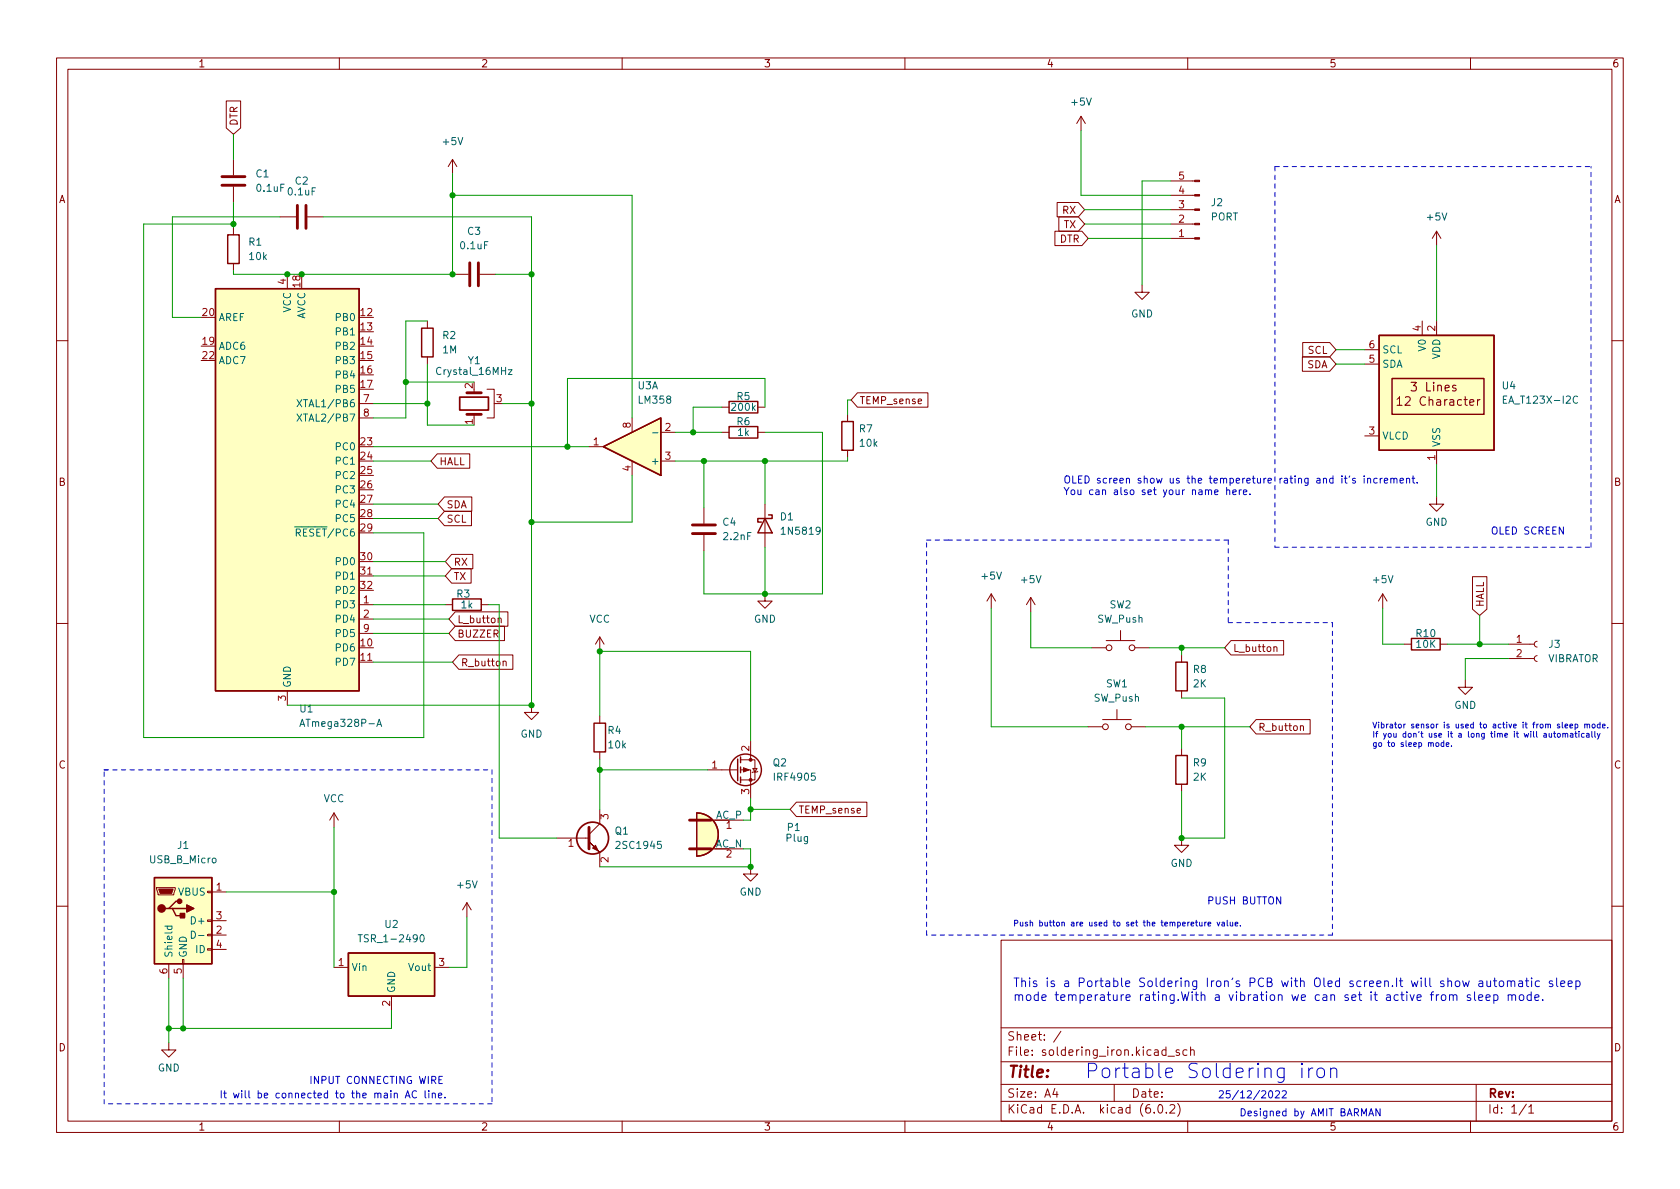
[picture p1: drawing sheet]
<svg xmlns="http://www.w3.org/2000/svg" width="297mm" height="210mm" viewBox="0 0 297 210" stroke-linecap="round" stroke-linejoin="round" font-family="sans-serif">
<g fill="none" stroke="#840000" stroke-width=".18">
<path d="M10 10.2h277v190.1h-277zM12 12.2h273v186.1h-273zM40 17.9h2.5v4.7l-1.2 1.1-1.3-1.1zM60 10.2v2M110 10.2v2M160 10.2v2M210 10.2v2M260 10.2v2M41.3 28.2v2.8M41.3 33v2.8M49.5 38.3h2.8M54.4 38.3h2.7"/>
<path d="M80 28.2l-.8 1.3M80 28.2v2.5M80 28.2l.8 1.3M186.9 35.8h3.8l1.1 1.3-1.1 1.2h-3.8zM187.2 38.3h3.5l1.1 1.3-1.1 1.3h-3.5zM191.1 20.6l-.7 1.2M191.1 20.6v2.5M191.1 20.6l.8 1.2M207 32h4.2M207 34.5h4.2M207 37.1h4.2M207 39.6h4.2"/>
<path d="M41.3 40.3v1.2M41.3 46.6v1.3M50.8 48.5v2.5M75.6 56.8v1.2M80 48.5h2.8M84.8 48.5h2.8M186.5 40.9h4.8l1.1 1.3-1.1 1.2h-4.8zM201.9 50.4v1.3h1.3l-1.3 1.3-1.2-1.3h1.2M207 42.2h4.2M251.5 56.8v2.5M254 40.9l-.8 1.3M254 40.9v2.5"/>
<path d="M254 56.8v2.5M254 40.9l.8 1.3M10 60.2h2M63.5 71.4h2.5M63.5 73.9h2.5M75.6 63.1v1.3M83.8 68.8v.7M83.8 73.3v.6M86.1 68.8h1.3v5.1h-1.3M104.1 79h2.6M111.8 73.9v2.5M116.8 76.4h2.6"/>
<path d="M127.6 76.4h1.3M127.6 72h1.3M134 76.4h1.3M134 72h1.3M149.9 73.3v1.2M149.9 79.6v1.3M151.6 69.5h12.5v2.5h-12.5l-1.1-1.3zM230.3 63.1h4.8l1.1 1.3-1.1 1.3h-4.8zM230.3 60.6h4.8l1.1 1.2-1.1 1.3h-4.8zM241.3 77.1h2.5M241.3 64.4h2.5M241.3 61.8h2.5"/>
<path d="M254 79.6v2.6M285 60.2h2M77.3 80.3h5.8v2.5h-5.8l-1.1-1.3zM78.6 90.4h4.8v2.6h-4.8l-1.1-1.3zM78.6 87.9h4.8v2.5h-4.8l-1.1-1.3zM79.9 98h3.7v2.6h-3.7l-1.2-1.3zM111.8 81.5v2.6M116.8 81.5h2.6M124.5 89.8v2.8M124.5 94.6v2.8M135.3 89.1v7.7M254 87.9v1.2h1.3l-1.3 1.3-1.3-1.3h1.3"/>
<path d="M10 110.2h2M63.5 106.9h2.5M63.5 117.1h2.5M63.5 109.5h2.5M63.5 101.8h2.5M63.5 112h2.5M78.7 106.9h1.3M79.9 100.6h3.4v2.5h-3.4l-1.2-1.3zM80.5 108.2h9.3v2.5h-9.3l-1.1-1.2zM80.5 110.7h8.7v2.6h-8.7l-1.1-1.3zM81.1 115.8h9.6v2.6h-9.6l-1.1-1.3zM85.1 106.9h1.3"/>
<path d="M88.1 109.4l.2-.1h.3v.8M89 117l.1-.1 .3 .1 .1 .8M106 112.6v2.6M106 112.6l-.7 1.3M106 112.6l.8 1.3M135.3 105v1.3h1.2l-1.2 1.3-1.3-1.3h1.3M175.3 105l-.8 1.3M175.3 105v2.6M175.3 105l.7 1.3M182.2 105.7l-.7 1.2M182.2 105.7v2.5M182.2 105.7l.8 1.2"/>
<path d="M193 114.5h2.6M195.6 113.3h5.1M198.1 111.5v1.8M200.7 114.5h2.5M208.9 115.8v1.3M217.6 113.3h9.4v2.5h-9.4l-1.1-1.3zM225.2 114.5l.2-.1h.3l.1 .8M244.5 105l-.8 1.3M244.5 105v2.6M244.5 105l.7 1.3M248.3 113.9h1.3M254.6 113.9h1.3"/>
<path d="M260.3 102h2.6v5.7l-1.3 1.1-1.3-1.1zM266.7 116.5h4.6M266.7 113.9h4.6M271.8 115.9l-.4 .2-.1 .4 .1 .3 .4 .2M271.8 113.4l-.4 .2-.1 .3 .1 .4 .4 .1M285 110.2h2M50.8 122.2v2.5M94 124.7v1.3h1.2l-1.2 1.2-1.3-1.2h1.3M106 126.6v1.3M106 133v1.2M125.1 136.1h5.3M130.9 136.1h1.8v5.1"/>
<path d="M130.9 134.4h2.6v3.5h-2.6M132.7 131.1v3.3M133.1 135.9h.8l-.4 .6zM134 136.4l-.1 .1h-.8l-.1 .1M192.4 128.5h2.5M194.9 127.2h5.1M197.5 125.5v1.7M200 128.5h2.6M208.9 122.2v1.2M208.9 132.3v1.3M208.9 138.7v1.2M222.1 127.2h9.5v2.6h-9.5l-1.1-1.3z"/>
<path d="M229.9 128.5l.2-.2 .3 .1 .1 .8M259.1 120.3v1.2h1.2l-1.2 1.3-1.3-1.3h1.3M27.7 157h3.3v.2l-.3 1h-2.8zM36.7 157.6h.8v.3h-.8zM37.5 157.7h2.5M59.1 143.8l-.8 1.2M59.1 143.8v2.5M59.1 143.8l.7 1.2M82.5 159.6l-.7 1.3M82.5 159.6v2.6M82.5 159.6l.8 1.3M98.4 148.2h5.7"/>
<path d="M105.3 150l.5 .5M106 143.1v2.6l-1.9 1.9M106 150.7v2.6M125.7 150.1h5.7M125.7 145h5.7M132.7 153.3v1.3h1.3l-1.3 1.2-1.3-1.2h1.3M140.8 141.9h12.5v2.5h-12.5l-1.1-1.3zM208.9 148.2v1.3h1.3l-1.3 1.2-1.3-1.2h1.3M10 160.2h2M29.8 170.4v2.6M32.3 169.7h.2v.7h-.2zM32.4 170.4v2.6"/>
<path d="M36.7 167.8h.8v.2h-.8zM36.7 165.2h.8v.3h-.8zM36.7 162.7h.8v.2h-.8zM37.5 165.3h2.5M37.5 162.8h2.5M37.5 167.9h2.5M59.1 171.1h2.5M69.2 176.1v2.6M76.8 171.1h2.6M177 166.3h108v32h-108zM285 160.2h2M29.8 184.4v1.3h1.3l-1.3 1.2-1.2-1.2h1.2"/>
<path d="M60 198.3v2M110 198.3v2M160 198.3v2M177 194.8h108M177 191.8h108M177 187.8h108M177 181.8h108M186.5 192.5l-.4 1h1M186.9 193v1M187.6 182.4l-1.3 1.9M197 191.8v3M204.1 196.7v.1"/>
<path d="M204.9 195.4l.2-.1a.81 .81 0 0 1 .6 .7 .81 .81 0 0 1-.3 .8h-.2a.81 .81 0 0 1-.6-.6 .81 .81 0 0 1 .3-.8zM206.1 185.7l-.4-.1-.3 .3v.4l.2 .3h.5M206.1 185.1v1.5M206.2 196.7v.1M206.5 186.8h1.1M206.9 195.5l.5-.2 .2 .2 .1 .3-.9 1h.9M208.2 195.1a1.72 1.72 0 0 1 0 2.3M208.5 185.7l-.4-.1-.2 .2 .1 .3 .5 .1v.4h-.6M209.9 185.7l-.5-.1-.3 .3v.4l.2 .3h.6M210 198.3v2M210.5 185.8l.2-.2 .4 .1v.9M210.5 185.1v1.5"/>
<path d="M260 198.3v2M261 191.8v6.5M269.9 195.3l-1.3 1.9M270.3 195.8l.4-.5v1.5M270.3 196.8h.9"/>
<circle cx="196.1" cy="114.5" r=".51"/>
<circle cx="200.2" cy="114.5" r=".51"/>
<circle cx="195.5" cy="128.5" r=".51"/>
<circle cx="199.5" cy="128.5" r=".51"/>
</g>
<g fill="#ffffc2" stroke="#ffffc2" stroke-width=".18">
<path d="M106.7 79l10.1-5.1v10.2z"/>
<path d="M38.1 51h25.4v71.2h-25.4z"/>
<path d="M123.2 143.8a3.8 3.8 0 0 1 3.8 3.8 3.8 3.8 0 0 1-3.8 3.8z"/>
<path d="M61.6 168.5h15.2v7.6h-15.2z"/>
<path d="M243.8 59.3h20.4v20.3h-20.4z"/>
<path d="M27.3 155.2h10.2v15.2h-10.2z"/>
</g>
<g fill="none" stroke="#840000" stroke-width=".25">
<path d="M38.1 51h25.4v71.2h-25.4zM40.3 41.5h2v5.1h-2zM74.5 58h2.1v5.1h-2.1zM243.8 59.3h20.4v20.3h-20.4zM106.7 79l10.1-5.1v10.2zM128.9 75.4h5.1v2.1h-5.1zM128.9 71h5.1v2h-5.1zM148.8 74.5h2.1v5.1h-2.1zM246.1 66.9h16.3v6.4h-16.3zM135.3 91.7l1.2 2.5h-2.5zM135.9 91.1h.6v.6h-2.5v.6h.6M80 105.9h5.1v2h-5.1z"/>
<path d="M207.9 117.1h2v5.1h-2zM249.6 112.9h5v2h-5zM105 127.9h2.1v5.1h-2.1zM130.4 134.2v3.8M130.9 133.9v1M130.9 135.6v1M130.9 137.4v1M207.9 133.6h2v5.1h-2zM27.3 155.2h10.2v15.2h-10.2zM31.7 159.4h-.6l-1.3 1.2h-.6M123.2 143.8a3.8 3.8 0 0 1 3.8 3.8 3.8 3.8 0 0 1-3.8 3.8zM29.8 160.6h.7l.6 1.3h1.3"/>
<path d="M30.5 160.6h2.5M61.6 168.5h15.2v7.6h-15.2z"/>
<circle cx="131.8" cy="136.1" r="2.79"/>
</g>
<g fill="none" stroke="#006464" stroke-width=".18">
<path d="M52.5 70.7l.9 1.2M52.5 73.2l.9 1.3M53.4 70.7l-.9 1.2M53.4 73.2l-.9 1.3M89.9 65.4h.6l-.6 .8h.6M115.4 76.5h.9M265.8 70.6h.4M266.4 70h-.6v1.3h.6M278.9 70.2a.6 .6 0 0 0-.8 .4 .6 .6 0 0 0 .6 .7l.2-.1M53 128.5l.4-1.3 .5 1.3M53.1 128.1h.6M66.6 128.5l.5-1.3 .4 1.3"/>
<path d="M66.7 128.1h.7M29.1 163.8h1.3M29.6 163.8v.3l.2 .3 .6-.1v-.5M33.8 164.7a.64 .64 0 0 1 .8 .6 .64 .64 0 0 1-.8 .6zM35.1 165.4h1M63.3 165.3h.7M74.4 165.4l.2-.1a.68 .68 0 0 1 .4 .6 .68 .68 0 0 1-.4 .7l-.2-.2-.1-.3z"/>
</g>
<g fill="none" stroke="#840000" stroke-width=".51">
<path d="M39.2 32.8h4.1M39.2 31.2h4.1M52.6 36.3v4.1M54.1 36.3v4.1M83.1 46.5v4M84.6 46.5v4M82.5 73.3h2.6M82.5 69.5h2.6M122.4 94.4h4.1M122.4 92.8h4.1M104.1 146.3v3.8M121.9 150.1h3.8"/>
<path d="M121.9 145h3.8"/>
</g>
<g fill="#840000" stroke="#840000" stroke-width=".18">
<path d="M131.4 135.8l1.1 .3-1.1 .4z"/>
<path d="M104.1 148.8l1.9 1.9z"/>
<path d="M104.8 150l.5-.5 .5 1z"/>
<path d="M28.1 157.2h2.5l-.2 .8h-2.1z"/>
<path d="M211.2 31.9h.9v.2h-.9z"/>
<path d="M211.2 34.4h.9v.3h-.9z"/>
<path d="M211.2 37h.9v.2h-.9z"/>
<path d="M211.2 39.5h.9v.2h-.9z"/>
<path d="M211.2 42h.9v.3h-.9z"/>
<circle cx="132.7" cy="137.9" r=".25"/>
<circle cx="132.7" cy="134.4" r=".25"/>
</g>
<g fill="none" stroke="#840000" stroke-width=".3">
<path d="M81.3 70.2h5.1v2.3h-5.1z"/>
<circle cx="104.8" cy="148.2" r="2.82"/>
</g>
<path d="M247 70.6l.5-.4v1.5M247 71.7h.9M257.4 68.2l-.4-.1-.2 .2 .1 .3 .5 .1v.4h-.6M261.2 70.7v1M261.7 70.7h-.3l-.2 .3" fill="none" stroke="#840000" stroke-width=".19"/>
<g fill="#840000" stroke="#840000" stroke-width=".25">
<path d="M33 160l1.3 .6-1.3 .7z"/>
<path d="M31.9 161.5h.7v.8h-.7z"/>
<circle cx="28.6" cy="160.6" r=".63"/>
<circle cx="31.8" cy="159.4" r=".38"/>
</g>
<g fill="none" stroke="#0000c2" stroke-width=".18">
<path d="M214.8 87l.6-.1-.1-.2-.4-.1-.1 .2v.6h.5M216.9 86.7l.2-.1 .3 .1v.8M216.9 86.2v1.3M218 87l.6-.1-.1-.2-.3-.1-.2 .2v.6h.5M219.1 86.6v.9M219.5 86.6l-.4 .3M219.8 87l.7-.1-.1-.2-.4-.1-.2 .2 .1 .6h.5M221 87.3v.2M239.6 84.6h-.3l-.2 .2 .1 .1 .4 .2v.3h-.5M241.2 84.2v.1M241.2 84.6v.8M241.8 84.7l.2-.1h.3v.8"/>
<path d="M241.8 84.6v.8M243.5 84.6h-.4l-.2 .2 .1 .6h.5M244 84.6v.8M244.4 84.6l-.4 .2M244.8 85l.6-.1-.1-.3h-.4l-.1 .2v.6h.5M245.9 84.7l.2-.1h.3l.1 .8M245.9 84.6v.8M246.5 84.8l.1-.2h.3l.1 .8M247.5 85l.6-.1v-.3h-.4l-.2 .2 .1 .6h.5M248.7 84.7l.2-.1h.3v.8M248.7 84.6v.8M249.7 84.6h.4"/>
<path d="M249.8 84.2v1l.3 .2M250.6 85.3v.1M254 131.4l.2-.1 .2 .2v.3l-.2 .2-.3-.2zM255.3 131.4l-.3-.1-.2 .2 .1 .5h.4M255.3 131v1M255.7 131.7l.5-.1-.1-.2-.2-.1-.2 .2 .1 .5h.3M256.6 131.9v.1M273 129.7h.4v.7M273.4 129.9l-.5 .2 .2 .3 .3-.1M273.9 129.7v.6h.4M274.3 129.7v.7M274.7 129.7h.4"/>
<path d="M274.8 129.3v.9l.3 .2M275.4 129.8l.1-.1 .3 .1v.5h-.4zM275.7 128.1h-.2l-.1 .1v.1l.3 .1v.3h-.3M276.2 127.7v.9l.2 .1M276.3 129.8l.4-.1 .1 .7M276.3 129.7v.7M276.7 128.4l.5-.1-.1-.2h-.2l-.2 .1 .1 .5h.3M276.8 129.8l.1-.1h.2l.1 .7M277.6 128.4l.5-.1-.1-.2h-.3l-.1 .1v.5h.4M277.7 129.7h.4v.7M278.1 129.9l-.5 .2 .2 .3 .3-.1M278.4 129.7h.4"/>
<path d="M278.5 128.1h.3l.2 .1-.1 .5h-.4M278.5 128.1v1M278.6 129.3v.9l.2 .2M279.2 129.3v.1M279.2 129.7v.7M280.1 129.7h-.3l-.2 .2 .1 .4h.4M280.2 128.1h.4v.6M280.2 128.1v.6M280.5 129.7h.4l.1 .7M280.6 128.2l.2-.1h.2l.1 .6M281 129.9l-.5 .2 .1 .3 .4-.1M281.4 129.3v.9l.2 .2"/>
<path d="M281.6 128.1h.2l.2 .1v.3l-.2 .2-.3-.2zM282 129.3v.9l.1 .2M282.4 129.7l.3 .7M282.9 128.1h-.3l-.2 .1 .1 .5h.4M282.9 129.7l-.3 .9-.2 .1M282.9 127.7v1M283.3 128.4l.5-.1v-.2h-.3l-.2 .1 .1 .5h.4M284.3 128.6v.1M211.4 163.1h.4M211.5 162.7v.9l.3 .2M212.1 163.1v.6h.4M212.5 163.1v.7"/>
<path d="M213 163.1v.7M213.3 163.1l-.3 .2M213.6 163.4l.5-.1-.1-.2h-.3l-.1 .1v.5h.4M215.2 163.1l.2 .7 .3-.7M216.1 163.1h.3l.1 .7M216.5 163.3l-.5 .2 .2 .3 .3-.1M217 162.7v.9l.1 .2M217.5 163.1l.1 .6h.3M217.9 163.1v.7M218.4 163.4l.5-.1-.1-.2h-.3l-.1 .1v.5h.4M219.3 163.7v.1M254 175.9v1"/>
<path d="M254.4 175.9l-.3 .1-.1 .2M255 176l.3-.1 .3 .3v.4l-.3 .3-.3-.1-.2-.2v-.4zM256.3 176.1l.2-.2 .4 .1v.9M256.3 175.9v1M256.9 176.1l.3-.2 .3 .1 .1 .9M258.6 173.5l.3 1 .3-.8 .3 .8 .3-1M260 176l-.4-.1-.2 .2 .1 .2 .5 .2v.3h-.6M260.7 175.4v1.3l.2 .2M261.4 176.4l.8-.1-.1-.3-.4-.1-.3 .2 .1 .7h.6M261.5 173.5h.6l.1 1M262.2 173.8l-.5 .1a.3 .3 0 0 0-.3 .3 .3 .3 0 0 0 .3 .3l.5-.1M262.7 176.4l.8-.1-.1-.3-.4-.1-.3 .2 .1 .7h.6"/>
<path d="M262.9 173.5l.1 .9 .3 .1 .2-.2M263.5 173.5v1M264.1 173.5h.5M264.1 176l.5-.1 .3 .3v.4l-.2 .2h-.6M264.1 175.9v1.5M264.3 172.9v1.4l.3 .2M265.1 173.6l.3-.1 .4 .1 .1 .6-.2 .2-.3 .1-.3-.2zM266.5 173.6l.2-.1h.4l.1 1M266.5 173.5v1M266.7 176.1l.2-.2 .3 .1 .1 .9M266.7 175.9v1M267.2 173.7l.2-.2h.4v1"/>
<path d="M267.3 176.1l.2-.2 .4 .1 .1 .9M268.6 173.5h.5l.1 1M268.7 176.1l.2-.2 .5 .2v.5l-.1 .2-.4 .1-.2-.1zM269.2 173.8l-.5 .1a.3 .3 0 0 0-.2 .3 .3 .3 0 0 0 .2 .3l.5-.1M269.7 173.5h.6M269.9 172.9v1.4l.4 .2M270.7 176l-.4-.1-.3 .3v.4l.2 .2h.5M270.7 175.4v1.5M270.8 172.9v.2M270.8 173.5v1M271.4 176.4l.7-.1-.1-.3-.4-.1-.2 .2 .1 .7h.5M272.2 173.5h-.5l-.2 .2v.5l.1 .2h.6"/>
<path d="M272.8 176.8v.1M274.5 173.5h-.4l-.2 .2 .1 .2 .5 .1v.4h-.6M275.2 172.9v1.4l.2 .2M276 174l.7-.2-.1-.3h-.4l-.2 .2v.7h.6M277.3 174l.7-.2-.1-.3h-.4l-.2 .2v.7h.6M278.6 173.5h.5l.3 .2v.5l-.2 .2h-.6M278.6 173.5v1.5M69.7 193.4l.2-.1 .3 .1 .1 .7M71.6 194.1l.5-1.2 .4 1.2M71.8 193.8h.6M73.6 193a.6 .6 0 0 0-.8 .4 .6 .6 0 0 0 .6 .7l.2-.1M75.2 192.9v1.1l.1 .1"/>
<path d="M75.8 192.9v.1M75.8 193.3v.8M76.4 193.4l.2-.1 .3 .1 .1 .7M76.4 193.3v.8M77.5 193.7l.6-.1v-.2l-.4-.1-.2 .2 .1 .6h.5M77.6 190.9h.4M78.2 190.3h-.6v1.3h.6M78.7 194v.1M224.4 193l.2-.1a.68 .68 0 0 1 .4 .6 .68 .68 0 0 1-.4 .6l-.2-.1-.1-.3zM225.5 193l.5-.1 .2 .3-.8 .9h.8M226.7 193l.5-.1 .2 .3-.7 .9h.7M230.2 188l-.1 .1 .1 .2 .1-.2-.1-.1v.3"/>
<path d="M230.2 188.9v1.7M231.4 188.9v1.7M232.1 188.9a.65 .65 0 0 0-.7 .5M233.1 189a.69 .69 0 0 1 1.1 .4v.7a.69 .69 0 0 1-.7 .5 .69 .69 0 0 1-.7-.5v-.7zM235.3 189.1a.63 .63 0 0 1 1.1 .1v1.4M235.3 188.9v1.7M242 197.3l.4-1.2 .5 1.2M242.1 197h.6M244 196.1v1.2l-.7-1.2v1.2"/>
</g>
<g fill="none" stroke="#0000c2" stroke-width=".18" stroke-dasharray=".8 .8">
<path d="M225.4 29.5v67.3M225.4 29.5h55.9M163.8 95.5h3.8M167.6 95.5h49.6M217.2 95.5v14.6M225.4 96.8h55.9M281.3 96.8v-67.3M217.2 110.1h18.4M235.6 110.1v55.2M18.4 136.1h.6M18.4 136.1h68.6M87 136.1v59.1"/>
<path d="M163.8 165.3v-69.8M235.6 165.3h-71.8M18.4 195.2v-59.1M87 195.2h-68.6"/>
</g>
<g fill="none" stroke="#009600" stroke-width=".18">
<path d="M41.3 39.6h-15.9v90.8h49.5v-36.2h-8.9M41.3 23.7v4.5M41.3 35.8v4.5M49.5 38.3h-19v17.8h5.1M57.1 38.3h36.9v86.4h-43.2M80 34.5h31.8v39.4M80 30.7v17.8h-38.7v-.6M191.1 23.1v11.4h15.9M191.8 37.1h15.2M191.8 39.6h15.2M207 32h-5.1v18.4M75.6 56.8h-3.8v17.1h-5.8"/>
<path d="M87.6 48.5h6.4M192.4 42.2h14.6M254 43.4v13.4M66 79h38.1M66 71.4h9.6M71.8 67.6h12M75.6 64.4v10.8h8.2M88.9 71.4h5.1M119.4 76.4h8.2M127.6 72h-5v4.4M135.3 72v-5.1h-35v12.1M135.3 76.4h10.1v28.6h-20.9v-7.6"/>
<path d="M150.5 70.7h-.6v2.6M236.2 64.4h5.1M236.2 61.8h5.1M66 81.5h10.2M66 91.7h11.5M66 89.1h11.5M66 99.3h12.7M111.8 84.1v8.2h-17.8M124.5 81.5v8.3M135.3 81.5v7.6M135.3 96.8v8.2M149.9 80.9v.6h-30.5"/>
<path d="M254 82.2v5.7M66 106.9h12.7M66 117.1h14M66 109.5h13.4M66 112h13.4M66 101.8h12.7M86.4 106.9h1.9v41.3h10.1M175.3 107.6v20.9h17.1M182.2 108.2v6.3h10.8M203.2 114.5h13.3M208.9 114.5v1.3M244.5 107.6v6.3h3.8"/>
<path d="M255.9 113.9h10.8M261.6 108.8v5.1M266.7 116.5h-7.6v3.8M106 126.6v-11.4h26.7v15.9M106 134.2v8.9M106 136.1h19.1M202.6 128.5h18.4M208.9 123.4h7.6v24.8h-7.6v-8.3M208.9 128.5v3.8M40 157.7h19.1M59.1 146.3v24.8M131.4 150.1h1.3v3.2h-26.7"/>
<path d="M132.7 141.2v3.8h-1.3M132.7 143.1h7M29.8 173v11.4M32.4 173v8.9M69.2 178.7v3.2h-39.4M82.5 162.2v8.9h-3.1"/>
</g>
<g fill="#009600" stroke="#009600" stroke-width=".18">
<circle cx="124.5" cy="81.5" r=".46"/>
<circle cx="135.3" cy="81.5" r=".46"/>
<circle cx="122.6" cy="76.4" r=".46"/>
<circle cx="29.8" cy="181.9" r=".46"/>
<circle cx="59.1" cy="157.7" r=".46"/>
<circle cx="106" cy="136.1" r=".46"/>
<circle cx="94" cy="124.7" r=".46"/>
<circle cx="32.4" cy="181.9" r=".46"/>
<circle cx="80" cy="48.5" r=".46"/>
<circle cx="53.3" cy="48.5" r=".46"/>
<circle cx="75.6" cy="71.4" r=".46"/>
<circle cx="50.8" cy="48.5" r=".46"/>
<circle cx="261.6" cy="113.9" r=".46"/>
<circle cx="94" cy="48.5" r=".46"/>
<circle cx="41.3" cy="39.6" r=".46"/>
<circle cx="80" cy="34.5" r=".46"/>
<circle cx="106" cy="115.2" r=".46"/>
<circle cx="132.7" cy="153.3" r=".46"/>
<circle cx="135.3" cy="105" r=".46"/>
<circle cx="132.7" cy="143.1" r=".46"/>
<circle cx="208.9" cy="114.5" r=".46"/>
<circle cx="208.9" cy="128.5" r=".46"/>
<circle cx="208.9" cy="148.2" r=".46"/>
<circle cx="94" cy="92.3" r=".46"/>
<circle cx="71.8" cy="67.6" r=".46"/>
<circle cx="100.3" cy="79" r=".46"/>
<circle cx="94" cy="71.4" r=".46"/>
</g>
<text font-size="3.5" fill="#0000c2" x="191.8" y="190.7">Portable Soldering iron</text>
<text font-size="2.8" fill="#840000" x="178" y="190.6">Title:</text>
<g font-size="2.1" fill="#840000">
<text x="247.8" y="71.7">12 Character</text>
<text x="249.9" y="69.2">3 Lines</text>
<text x="178" y="184">Sheet: /</text>
<text x="178" y="186.7">File: soldering_iron.kicad_sch</text>
<text x="178" y="196.9">KiCad E.D.A. kicad (6.0.2)</text>
<text x="178" y="194.1">Size: A4</text>
<text x="200" y="194.1">Date:</text>
<text x="263" y="194.1">Rev:</text>
<text x="263" y="196.9">Id: 1/1</text>
</g>
<g font-size="2.1" fill="#0000c2">
<text x="179.1" y="174.5">This is a Portable Soldering Iron's PCB with Oled screen.It will show automatic sleep</text>
<text x="179.1" y="177">mode temperature rating.With a vibration we can set it active from sleep mode.</text>
</g>
<g font-size="1.8" fill="#840000">
<text x="35" y="11.9">1</text>
<text x="85" y="11.9">2</text>
<text x="135" y="11.9">3</text>
<text x="185" y="11.9">4</text>
<text x="235" y="11.9">5</text>
<text x="285" y="11.9">6</text>
<text x="42" y="22.3" transform="rotate(-90 42 22.3)">DTR</text>
<text x="10.3" y="35.9">A</text>
<text x="285.3" y="35.9">A</text>
<text x="187.9" y="37.8">RX</text>
<text x="188.1" y="40.3">TX</text>
<text x="187.3" y="42.9">DTR</text>
<text x="231.1" y="65.1">SDA</text>
<text x="231.3" y="62.6">SCL</text>
<text x="151.9" y="71.5">TEMP_sense</text>
<text x="77.6" y="82.3">HALL</text>
<text x="10.3" y="85.9">B</text>
<text x="78.9" y="89.9">SDA</text>
<text x="285.3" y="85.9">B</text>
<text x="78.9" y="92.4">SCL</text>
<text x="80.2" y="100">RX</text>
<text x="80.2" y="102.6">TX</text>
<text x="262.3" y="107.4" transform="rotate(-90 262.3 107.4)">HALL</text>
<text x="80.8" y="110.2">L_button</text>
<text x="80.8" y="112.7">BUZZER</text>
<text x="81.4" y="117.8">R_button</text>
<text x="218" y="115.3">L_button</text>
<text x="222.4" y="129.2">R_button</text>
<text x="10.3" y="135.9">C</text>
<text x="285.3" y="135.9">C</text>
<text x="141.1" y="143.8">TEMP_sense</text>
<text x="10.3" y="185.9">D</text>
<text x="285.3" y="185.9">D</text>
<text x="35" y="199.9">1</text>
<text x="85" y="199.9">2</text>
<text x="135" y="199.9">3</text>
<text x="185" y="199.9">4</text>
<text x="235" y="199.9">5</text>
<text x="285" y="199.9">6</text>
</g>
<g font-size="1.8" fill="#006464">
<text x="189.5" y="18.7">+5V</text>
<text x="78.4" y="25.6">+5V</text>
<text x="45.3" y="31.4">C1</text>
<text x="45.5" y="33.9">0.1uF</text>
<text x="51" y="34.5">0.1uF</text>
<text x="52.2" y="32.6">C2</text>
<text x="82.7" y="41.5">C3</text>
<text x="214" y="39">PORT</text>
<text x="214.2" y="36.4">J2</text>
<text x="252.4" y="39">+5V</text>
<text x="44" y="43.4">R1</text>
<text x="44.1" y="46">10k</text>
<text x="81.5" y="44.1">0.1uF</text>
<text x="38.6" y="56.8">AREF</text>
<text x="51.4" y="55.3" transform="rotate(-90 51.4 55.3)">VCC</text>
<text x="54" y="56.6" transform="rotate(-90 54 56.6)">AVCC</text>
<text x="59.6" y="56.8">PB0</text>
<text x="59.6" y="59.3">PB1</text>
<text x="78.3" y="59.9">R2</text>
<text x="200" y="56.1">GND</text>
<text x="38.6" y="61.8">ADC6</text>
<text x="38.6" y="64.4">ADC7</text>
<text x="59.6" y="61.8">PB2</text>
<text x="59.6" y="64.4">PB3</text>
<text x="78.3" y="62.5">1M</text>
<text x="82.8" y="64.4">Y1</text>
<text x="244.3" y="65">SDA</text>
<text x="244.3" y="62.5">SCL</text>
<text x="252.1" y="62" transform="rotate(-90 252.1 62)">V0</text>
<text x="254.6" y="63.5" transform="rotate(-90 254.6 63.5)">VDD</text>
<text x="59.6" y="66.9">PB4</text>
<text x="59.6" y="69.5">PB5</text>
<text x="77.5" y="66.3">Crystal_16MHz</text>
<text x="112.8" y="68.8">U3A</text>
<text x="113" y="71.4">LM358</text>
<text x="130.3" y="70.7">R5</text>
<text x="265.6" y="68.8">U4</text>
<text x="266.3" y="71.4">EA_T123X-I2C</text>
<text x="53.5" y="72">XTAL1/PB6</text>
<text x="53.5" y="74.5">XTAL2/PB7</text>
<text x="129.5" y="72.6">200k</text>
<text x="130.3" y="75.2">R6</text>
<text x="130.5" y="77.1">1k</text>
<text x="152" y="76.4">R7</text>
<text x="244.3" y="77.7">VLCD</text>
<text x="59.6" y="79.6">PC0</text>
<text x="59.6" y="82.2">PC1</text>
<text x="115.7" y="82.2">+</text>
<text x="152.1" y="79">10k</text>
<text x="254.6" y="79.1" transform="rotate(-90 254.6 79.1)">VSS</text>
<text x="59.6" y="84.7">PC2</text>
<text x="59.6" y="87.2">PC3</text>
<text x="59.6" y="89.8">PC4</text>
<text x="51.8" y="94.9">~{RESET}/PC6</text>
<text x="59.6" y="92.3">PC5</text>
<text x="127.8" y="93">C4</text>
<text x="128" y="95.5">2.2nF</text>
<text x="138" y="92">D1</text>
<text x="138.5" y="94.5">1N5819</text>
<text x="252" y="93">GND</text>
<text x="59.6" y="99.9">PD0</text>
<text x="59.6" y="107.6">PD3</text>
<text x="59.6" y="102.5">PD1</text>
<text x="59.6" y="105">PD2</text>
<text x="80.8" y="105.7">R3</text>
<text x="81.6" y="107.6">1k</text>
<text x="173.7" y="102.5">+5V</text>
<text x="180.6" y="103.1">+5V</text>
<text x="196.2" y="107.6">SW2</text>
<text x="242.9" y="103.1">+5V</text>
<text x="59.6" y="110.1">PD4</text>
<text x="59.6" y="112.6">PD5</text>
<text x="104.2" y="110.1">VCC</text>
<text x="133.3" y="110.1">GND</text>
<text x="194" y="110.1">SW_Push</text>
<text x="250.5" y="112.6">R10</text>
<text x="59.6" y="115.2">PD6</text>
<text x="59.6" y="117.7">PD7</text>
<text x="211" y="119">R8</text>
<text x="250.5" y="114.5">10K</text>
<text x="273.6" y="117.1">VIBRATOR</text>
<text x="273.9" y="114.5">J3</text>
<text x="51.4" y="121.7" transform="rotate(-90 51.4 121.7)">GND</text>
<text x="53" y="126">U1</text>
<text x="193.4" y="124.1">SW_Push</text>
<text x="195.6" y="121.5">SW1</text>
<text x="211" y="121.5">2K</text>
<text x="257.1" y="125.3">GND</text>
<text x="53.8" y="128.5">ATmega328P-A</text>
<text x="92" y="130.4">GND</text>
<text x="107.5" y="129.8">R4</text>
<text x="107.6" y="132.3">10k</text>
<text x="136.7" y="135.5">Q2</text>
<text x="211" y="135.5">R9</text>
<text x="57.2" y="141.9">VCC</text>
<text x="137.1" y="138">IRF4905</text>
<text x="211" y="138">2K</text>
<text x="108.8" y="147.6">Q1</text>
<text x="126.5" y="149.9">AC_N</text>
<text x="126.5" y="144.8">AC_P</text>
<text x="139.1" y="148.8">Plug</text>
<text x="139.3" y="146.9">P1</text>
<text x="26.5" y="152.6">USB_B_Micro</text>
<text x="31.4" y="150.1">J1</text>
<text x="109.2" y="150.1">2SC1945</text>
<text x="206.9" y="153.3">GND</text>
<text x="31.5" y="158.4">VBUS</text>
<text x="81" y="157.1">+5V</text>
<text x="130.7" y="158.4">GND</text>
<text x="34.1" y="163.4">D+</text>
<text x="64.2" y="166.6">TSR_1-2490</text>
<text x="68.1" y="164.1">U2</text>
<text x="30.5" y="169.4" transform="rotate(-90 30.5 169.4)">Shield</text>
<text x="33" y="169.4" transform="rotate(-90 33 169.4)">GND</text>
<text x="34.7" y="168.5">ID</text>
<text x="62.1" y="171.7">Vin</text>
<text x="72.4" y="171.7">Vout</text>
<text x="69.8" y="175.6" transform="rotate(-90 69.8 175.6)">GND</text>
<text x="27.9" y="189.5">GND</text>
</g>
<g font-size="1.8" fill="#a90000">
<text x="208.4" y="34.3">4</text>
<text x="208.4" y="31.7">5</text>
<text x="208.4" y="41.9">1</text>
<text x="208.4" y="39.4">2</text>
<text x="208.4" y="36.8">3</text>
<text x="50.5" y="50.3" transform="rotate(-90 50.5 50.3)">4</text>
<text x="53.1" y="50.8" transform="rotate(-90 53.1 50.8)">18</text>
<text x="35.8" y="55.9">20</text>
<text x="63.8" y="55.9">12</text>
<text x="63.8" y="58.4">13</text>
<text x="251.2" y="58.5" transform="rotate(-90 251.2 58.5)">4</text>
<text x="253.7" y="58.5" transform="rotate(-90 253.7 58.5)">2</text>
<text x="35.8" y="61">19</text>
<text x="35.8" y="63.5">22</text>
<text x="63.8" y="61">14</text>
<text x="63.8" y="63.5">15</text>
<text x="242.1" y="64.1">5</text>
<text x="242.1" y="61.6">6</text>
<text x="63.8" y="66">16</text>
<text x="63.8" y="68.6">17</text>
<text x="64.3" y="71.1">7</text>
<text x="83.6" y="68.7" transform="rotate(-90 83.6 68.7)">2</text>
<text x="87.8" y="71.1">3</text>
<text x="64.3" y="73.7">8</text>
<text x="83.6" y="75" transform="rotate(-90 83.6 75)">1</text>
<text x="111.5" y="75.7" transform="rotate(-90 111.5 75.7)">8</text>
<text x="117.6" y="76.2">2</text>
<text x="242.1" y="76.8">3</text>
<text x="63.8" y="78.7">23</text>
<text x="63.8" y="81.3">24</text>
<text x="63.8" y="83.8">25</text>
<text x="104.9" y="78.7">1</text>
<text x="111.5" y="83.3" transform="rotate(-90 111.5 83.3)">4</text>
<text x="117.6" y="81.3">3</text>
<text x="253.7" y="81.4" transform="rotate(-90 253.7 81.4)">1</text>
<text x="63.8" y="86.4">26</text>
<text x="63.8" y="88.9">27</text>
<text x="63.8" y="91.4">28</text>
<text x="63.8" y="94">29</text>
<text x="63.8" y="99.1">30</text>
<text x="63.8" y="101.6">31</text>
<text x="63.8" y="104.1">32</text>
<text x="64.3" y="106.7">1</text>
<text x="64.3" y="109.2">2</text>
<text x="64.3" y="111.8">9</text>
<text x="268.1" y="113.7">1</text>
<text x="63.8" y="114.3">10</text>
<text x="63.8" y="116.8">11</text>
<text x="268.1" y="116.2">2</text>
<text x="50.5" y="123.9" transform="rotate(-90 50.5 123.9)">3</text>
<text x="125.9" y="135.9">1</text>
<text x="132.5" y="132.8" transform="rotate(-90 132.5 132.8)">2</text>
<text x="132.5" y="140.4" transform="rotate(-90 132.5 140.4)">3</text>
<text x="100.5" y="149.7">1</text>
<text x="107.6" y="144.9" transform="rotate(-90 107.6 144.9)">3</text>
<text x="128.4" y="146.6">1</text>
<text x="107.6" y="152.5" transform="rotate(-90 107.6 152.5)">2</text>
<text x="128.4" y="151.6">2</text>
<text x="38.2" y="157.5">1</text>
<text x="38.2" y="165.1">2</text>
<text x="38.2" y="162.6">3</text>
<text x="38.2" y="167.6">4</text>
<text x="29.6" y="172.2" transform="rotate(-90 29.6 172.2)">6</text>
<text x="32.1" y="172.2" transform="rotate(-90 32.1 172.2)">5</text>
<text x="59.8" y="170.8">1</text>
<text x="77.6" y="170.8">3</text>
<text x="69" y="177.9" transform="rotate(-90 69 177.9)">2</text>
</g>
<g font-size="1.8" fill="#0000c2">
<text x="188" y="85.5">OLED screen show us the tempereture rating and it's increment.</text>
<text x="188" y="87.5">You can also set your name here.</text>
<text x="263.5" y="94.5">OLED SCREEN</text>
<text x="213.4" y="159.9">PUSH BUTTON</text>
<text x="54.6" y="191.7">INPUT CONNECTING WIRE</text>
<text x="38.7" y="194.2">It will be connected to the main AC line.</text>
<text x="215.3" y="194.2">25/12/2022</text>
<text x="219.1" y="197.4">Designed by AMIT BARMAN</text>
</g>
<g font-size="1.4" fill="#0000c2">
<text x="242.6" y="128.8">Vibrator sensor is used to active it from sleep mode.</text>
<text x="242.6" y="130.4">If you don't use it a long time it will automatically</text>
<text x="242.6" y="132">go to sleep mode.</text>
<text x="179.1" y="163.8">Push button are used to set the tempereture value.</text>
</g>
</svg>
